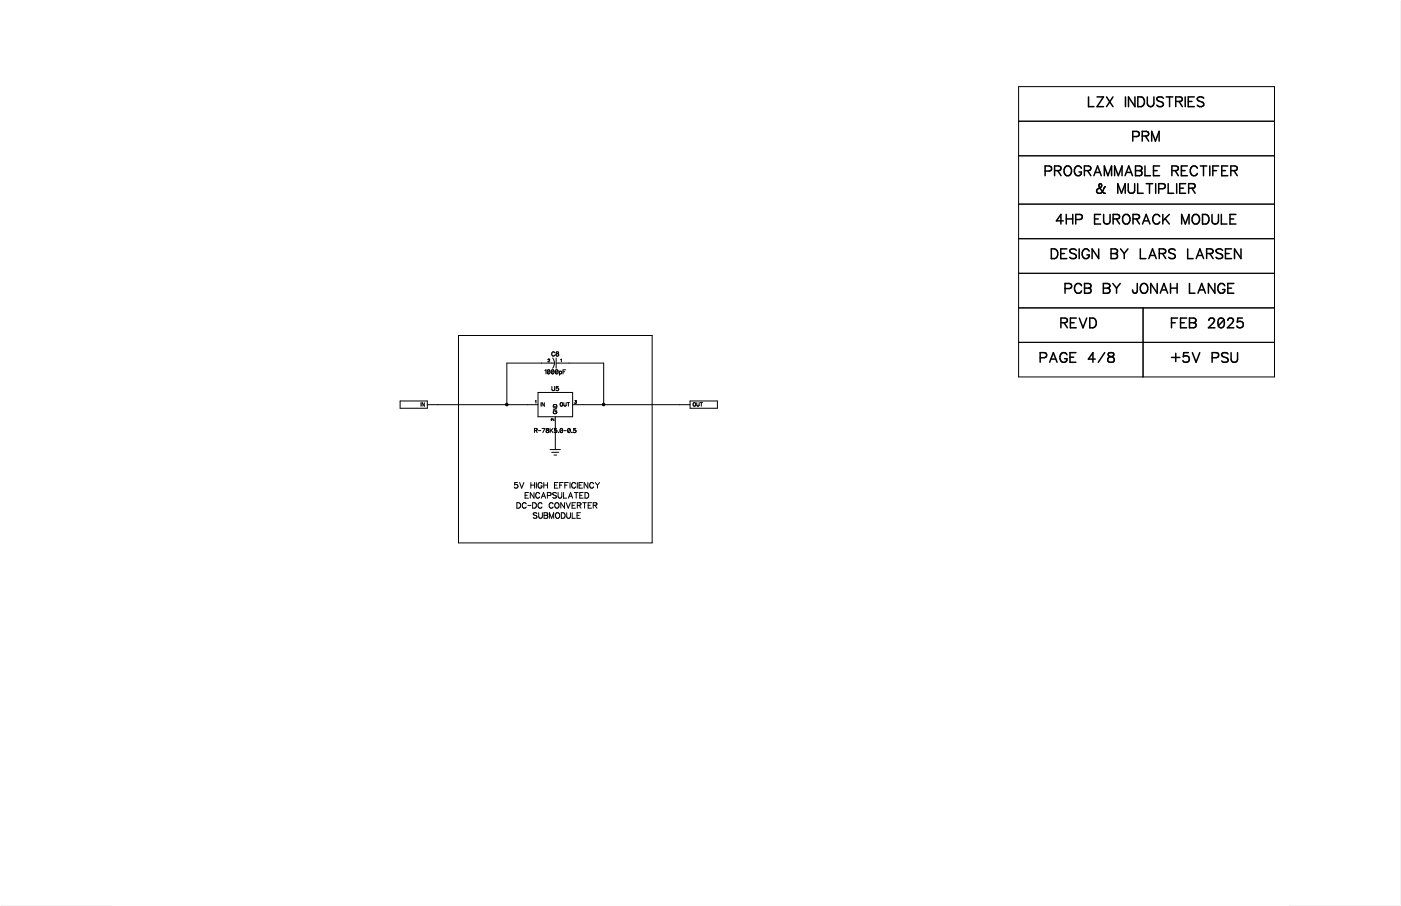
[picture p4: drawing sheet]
<svg xmlns="http://www.w3.org/2000/svg" width="432mm" height="279mm" viewBox="0 0 432 279" stroke-linecap="round" stroke-linejoin="round" font-family="sans-serif">
<g fill="#000" stroke="#000" stroke-width=".31">
<path d="M0 0h431.8v279.4h-431.8z"/>
<circle cx="156.2" cy="124.8" r=".39"/>
<circle cx="186" cy="124.8" r=".39"/>
</g>
<g fill="#fff" stroke="#fff" stroke-width=".31">
<path d="M0 0h431.8v279.4h-431.8z"/>
<path d="M34.7 0h362.3v279.4h-362.3z"/>
</g>
<g fill="none" stroke="#000" stroke-width=".31">
<path d="M313.9 26.7h78.9v89.5h-78.9zM313.9 37.4h78.9M313.9 48h78.9M313.9 62.9h78.9M313.9 73.6h78.9M313.9 84.3h78.9M313.9 95h78.9M352.3 95v21.2M141.3 103.5h59.7v63.9h-59.7zM167.9 114.3l.4-.3v1.3M169 110.8l-.1 .2M169 110.8h.1"/>
<path d="M169 110.8h.3M169.3 110.8h.1M169.4 110.8l-.5 .8h.6M169.5 114.3l-.7-.2-.1 1M169.5 114.3l-.2 .9-.3 .1-.3-.2M169.5 114.3l-.8 .8M170.1 119.2v1.1l.3 .2 .5-.2v-1.1M170.4 110.4a2.61 2.61 0 0 1-.1 3.2M170.7 114.3l-.1 .9-.3 .1-.3-.2M170.7 114.3l-.6-.2-.1 1M170.7 114.3l-.7 .8M170.9 112h-14.7v12.8"/>
<path d="M171 108.8l-.1-.1a.54 .54 0 0 0-.8 .1 .54 .54 0 0 0 .1 .8 .54 .54 0 0 0 .8-.1M171.4 112h14.7v12.8M171.4 110.4v3.2M171.5 108.6l-.1 .2a.72 .72 0 0 1 .8 .9h-.8a.72 .72 0 0 1 .8-.9l-.3-.3zM172 114.3l-.2 .9-.3 .1-.3-.2M172 114.3l-.7-.2-.1 1M172 114.3l-.8 .8M172.1 119.2h-.7v.5a.47 .47 0 0 1 .7 0 .47 .47 0 0 1-.1 .7 .47 .47 0 0 1-.7-.2M172.4 114.6a.41 .41 0 0 1 .6 0 .41 .41 0 0 1 0 .6 .41 .41 0 0 1-.6-.1M172.4 114.5v1.2M172.8 110.9l.2-.2v.9M173.5 114.6h.5"/>
<path d="M174.3 114h-.8v1.3M313.9 105.6h78.9M123.3 123.7h8.4v2.2h-8.4zM129.8 124.2v1.1M130.8 124.2v1.1l-.7-1.1v1.1M131.7 124.8h34.1M156.2 124.8h.1M164.7 132.8l.8-.2v-.4l-.8-.1v1.3M165 123.7l.2-.2v.9M165.1 132.8l.5 .6M165.8 121h10.7v7.5h-10.7zM165.9 132.8h.8"/>
<path d="M166.8 124.2v1.1M167 132.1h.9l-.6 1.3M167.8 124.2v1.1l-.8-1.1v1.1M168.4 132.2v.3a.72 .72 0 0 1 .7 .8l-.5 .1a.47 .47 0 0 1-.2-.6 .47 .47 0 0 1 .6-.2v-.4zM169.5 132.1v1.3M169.5 138.6h3.2M169.9 132.7l.5 .7M170.1 139.5h2.1M170.4 132.1l-.9 .9M170.5 125.8h1.1l-1.1 .7h1.1M170.7 124.8a.58 .58 0 0 1 .7 0 .58 .58 0 0 1 .2 .6h-1.1zM170.7 129.1v.6l-.6-.5-.2 .3 .2 .2"/>
<path d="M170.8 126.8l-.2 .2a.54 .54 0 0 0 .4 .6 .54 .54 0 0 0 .6-.3l-.2-.5-.2 .3M171.2 128.5v10.1M171.5 132.1h-.6v.6a.45 .45 0 0 1 .7 0 .45 .45 0 0 1-.1 .7 .45 .45 0 0 1-.7-.2M172.1 133.3h.1M172.9 124.2a.55 .55 0 0 1 .6 .5 .55 .55 0 0 1-.6 .6l-.3-.5zM173.4 132.4l-.3-.3-.3 .1-.2 1M173.4 132.4l-.1 .9-.3 .1-.4-.2M173.4 132.4l-.8 .8M173.8 124.2v.9l.3 .2 .4-.2v-.9M173.8 132.8h.7M174.8 124.2h.8M175.2 124.2v1.1"/>
<path d="M175.7 132.4l-.1 .9-.3 .1-.3-.2M175.7 132.4l-.3-.3-.3 .1-.1 1M175.7 132.4l-.7 .8M176.2 133.3h.1M176.5 124.8h36.2M177.2 123.5h.4l-.2 .4a.3 .3 0 0 1 .3 .2 .3 .3 0 0 1-.3 .4 .3 .3 0 0 1-.3-.3M177.5 132.1h-.7v.6a.45 .45 0 0 1 .7 0 .45 .45 0 0 1-.2 .7 .45 .45 0 0 1-.6-.2M212.7 123.7h8.4v2.2h-8.4zM213.9 124.2a.55 .55 0 0 1 .5 .5 .55 .55 0 0 1-.5 .6l-.3-.5zM214.8 124.2v.9l.3 .2 .3-.2 .1-.9M215.8 124.2h.7M216.2 124.2v1.1"/>
<path d="M159.3 155h.6a.89 .89 0 0 1 .6 .9 .89 .89 0 0 1-.6 .8h-.6zM159.5 148.8h-.8l-.1 .7a.61 .61 0 0 1 .9 0 .61 .61 0 0 1-.1 .9 .61 .61 0 0 1-.9-.2M160.1 148.8l.7 1.7 .7-1.7M161.8 152.7h.7M162.2 155.4a.64 .64 0 0 0-.7-.4 .64 .64 0 0 0-.5 .7v.4a.64 .64 0 0 0 .5 .6 .64 .64 0 0 0 .7-.4M162.7 155.9h1M162.9 151.9h-1.1v1.7h1.1M163.6 148.8v1.7M163.6 149.6h1.2M164.2 155h.6a.91 .91 0 0 1 .5 .9 .91 .91 0 0 1-.5 .8h-.6zM164.6 151.9v1.7l-1.2-1.7v1.7M164.8 148.8v1.7"/>
<path d="M165.3 148.8v1.7M165.5 158.4l-.4-.3-.8 .3 .1 .3 1.1 .6-.4 .6-.8-.3M166 158.1v1.2l.5 .6 .6-.3 .1-1.5M166.3 152.3a.69 .69 0 0 0-.9-.3 .69 .69 0 0 0-.3 1 .63 .63 0 0 0 .5 .6 .63 .63 0 0 0 .7-.4M166.8 153.6l.7-1.7 .6 1.7M167 149.2a.63 .63 0 0 0-.7-.4 .63 .63 0 0 0-.5 .6v.5a.62 .62 0 0 0 .6 .6 .62 .62 0 0 0 .6-.6h-.3M167 155.4a.64 .64 0 0 0-.7-.4 .64 .64 0 0 0-.5 .7v.4a.64 .64 0 0 0 .5 .6 .64 .64 0 0 0 .7-.4M167.1 153h.8M167.6 149.6h1.1M167.6 148.8v1.7M167.7 158.1l1 .2 .1 .3-.4 .3 .4 .4-.1 .5-1 .1zM167.7 158.9h.7"/>
<path d="M168.7 152.8l1-.1 .1-.6-1.1-.2v1.7M168.7 148.8v1.7M169.3 159.9v-1.8l.7 1.8 .6-1.8v1.8M170.5 155.4a.64 .64 0 0 0-.7-.4 .64 .64 0 0 0-.6 .7v.4a.64 .64 0 0 0 .6 .6 .64 .64 0 0 0 .7-.4M170.7 140.3h.9M170.9 149.6h.7M171.2 155.3l.1-.2a.79 .79 0 0 1 1 .8 .79 .79 0 0 1-1 .7l-.3-.5zM171.5 158.2a.82 .82 0 0 1 1 .8 .82 .82 0 0 1-1 .8l-.3-.6zM171.5 152.1l-.4-.2-.8 .2 .2 .5 1 .5v.3l-.4 .2-.8-.2M172 148.8h-1.1v1.7h1.1M172 151.9v1.2l.5 .5 .6-.2v-1.5M172.5 149.6h.6"/>
<path d="M173 158.1a.93 .93 0 0 1 1.1 .5 .93 .93 0 0 1-.3 1.2l-.8 .1zM173.6 148.8h-1.1v1.7M173.7 151.9v1.7h1M174 155v1.7l-1.2-1.7v1.7M174.1 149.6h.7M174.5 155l.6 1.7 .7-1.7M174.7 158.1v1.2l.5 .6 .5-.3 .1-1.5M175.1 148.8h-1v1.7M175.2 153.6l.7-1.7 .6 1.7M175.4 153h.8M175.7 148.8v1.7M176.3 155.8h.7"/>
<path d="M176.4 158.1v1.8h.9M177 151.9h1.2M177.4 155h-1.1v1.7h1.1M177.4 149.2a.63 .63 0 0 0-.7-.4 .63 .63 0 0 0-.5 .6v.5a.63 .63 0 0 0 .5 .6 .63 .63 0 0 0 .7-.4M177.6 151.9v1.7M177.8 158.9h.7M177.9 148.8v1.7M177.9 155.8l1-.1 .2-.4-.5-.3h-.7v1.7M178.5 149.6h.6M178.5 155.8l.6 .9M178.7 152.7h.7M178.9 158.1h-1.1v1.8h1.1"/>
<path d="M179.5 148.8h-1v1.7h1M179.6 155h1.1M179.7 151.9h-1v1.7h1M180.2 155v1.7M180.3 151.9a.93 .93 0 0 1 1.1 .5 .93 .93 0 0 1-.3 1.1l-.8 .1zM181.2 148.8v1.7l-1.2-1.7v1.7M181.3 155.8h.6M182.3 155h-1v1.7h1M182.8 155.8l1-.1 .2-.4-.4-.3h-.8v1.7M183 149.2a.63 .63 0 0 0-.7-.4 .63 .63 0 0 0-.6 .6v.5a.63 .63 0 0 0 .5 .6 .63 .63 0 0 0 .8-.4M183.4 155.8l.6 .9M183.5 148.8l.6 .8"/>
<path d="M184.1 149.6v.9M184.8 148.8l-.7 .8"/>
</g>
<g fill="none" stroke="#000" stroke-width=".47">
<path d="M335.5 29.9v3h1.7M338.1 29.9h2l-2 3h2M341 29.9l2 3M343 29.9l-2 3M346.9 29.9v3M349.8 29.9v3l-2-3v3M350.7 29.9h1a1.6 1.6 0 0 1 1.1 1.5 1.6 1.6 0 0 1-1.1 1.5h-1zM353.6 29.9v2.1a1.02 1.02 0 0 0 1 .9 1.02 1.02 0 0 0 1-.9v-2.1M358.6 30.3a1.15 1.15 0 0 0-2.1 .3l.3 .4 1.5 .6 .3 .8a1.28 1.28 0 0 1-2.1 0M359.5 29.9h2M360.5 29.9v3M362.4 31.3l1.7-.1a.68 .68 0 0 0 0-1.2l-1.7-.1v3"/>
<path d="M363.4 31.3l1 1.6M365.3 29.9v3M366.2 31.3h1.2M368.1 29.9h-1.9v3h1.9M371 30.3a1.12 1.12 0 0 0-1.1-.5 1.12 1.12 0 0 0-.9 .8l.3 .4 1.1 .5a.71 .71 0 0 1 .6 .5 .71 .71 0 0 1-.3 .7 1.27 1.27 0 0 1-1.7-.3M322.1 52.7l1.7-.1a.8 .8 0 0 0 .3-.8 .8 .8 0 0 0-.7-.6h-1.3v3M325 52.6l1.7-.1 .3-.5-.1-.5-.6-.3h-1.3v3M326 52.6l1 1.6M328.3 51.6a1.11 1.11 0 0 1 1.2-.4 1.11 1.11 0 0 1 .7 1.1v.7a1.14 1.14 0 0 1-1.1 1.2 1.14 1.14 0 0 1-1.1-1.2zM333.3 51.9a1.11 1.11 0 0 0-1.3-.7 1.11 1.11 0 0 0-.9 1.1v.7a1.08 1.08 0 0 0 1.1 1.2 1.08 1.08 0 0 0 1.1-1.2h-.7M334.2 52.6l1.7-.1 .3-.5-.1-.5-.6-.3h-1.3v3M335.2 52.6l1 1.6"/>
<path d="M337.1 54.2l1.2-3 1.1 3M337.6 53.2h1.4M340.4 54.2v-3l1.1 3 1.1-3v3M340.7 57.6l-.3 .2-.4 1a1.07 1.07 0 0 1-.9 .8 1.07 1.07 0 0 1-1.1-.5l.1-.6 1.3-.9a.6 .6 0 0 0-.3-1l-.3 .2a1.18 1.18 0 0 0 .3 1.4l1 1.3 .6 .1M343.5 54.2v-3l1.2 3 1.1-3v3M344.5 59.6v-3l1.2 3 1.1-3v3M346.8 54.2l1.1-3 1.1 3M347.2 53.2h1.4M347.7 56.6v2.2a1.01 1.01 0 0 0 1 .8 1.01 1.01 0 0 0 1-.8v-2.2M349.1 42.1l1.7-.1a.8 .8 0 0 0 .3-.9 .8 .8 0 0 0-.7-.6h-1.3v3M350 51.2h1.2l.6 .3v.8l-.6 .3 .5 .1a.79 .79 0 0 1 .3 .9 .79 .79 0 0 1-.8 .6h-1.2zM350 52.6h1.2"/>
<path d="M350.6 56.6v3h1.7M352 42l1.7-.2 .3-.4-.1-.6-.6-.3h-1.3v3M352.9 51.2v3h1.7M353 42l1 1.5M353.3 56.6h2M354.3 56.6v3M355 43.5v-3l1.1 3 1.2-3v3M355.5 52.6h1.2M356.2 56.6v3M357.1 58.2l1.7-.2a.77 .77 0 0 0 .3-.8 .77 .77 0 0 0-.7-.6h-1.3v3M357.4 51.2h-1.9v3h1.9M360 56.6v3h1.7"/>
<path d="M361.2 52.6l1.7-.1 .3-.5-.1-.5-.6-.3h-1.3v3M362.2 52.6l1 1.6M362.7 56.6v3M363.6 58h1.1M364.1 52.6h1.2M365.4 56.6h-1.8v3h1.8M366 51.2h-1.9v3h1.9M366.4 58l1.7-.1 .2-.4-.1-.6-.5-.3h-1.3v3M367.4 58l.9 1.6M369 51.9a1.11 1.11 0 0 0-1.2-.7 1.11 1.11 0 0 0-.9 1.1v.7a1.11 1.11 0 0 0 .9 1.2 1.11 1.11 0 0 0 1.2-.7M370 51.2h1.9M370.9 51.2v3"/>
<path d="M372.9 51.2v3M373.8 52.6h1.1M375.6 51.2h-1.8v3M376.6 52.6h1.1M378.4 51.2h-1.8v3h1.8M379.3 52.6l1.7-.1 .3-.5-.1-.5-.6-.3h-1.3v3M380.3 52.6l1 1.6M324 76.8h1a1.6 1.6 0 0 1 1.1 1.5 1.6 1.6 0 0 1-1.1 1.5h-1zM326.9 78.2h1.2M327.7 68.1h-2.1l1.4-2v3M328.6 66.1v3M328.6 67.5h2"/>
<path d="M328.8 76.8h-1.9v3h1.9M330.6 66.1v3M331.6 67.7l1.6-.2a.77 .77 0 0 0 .3-.8 .77 .77 0 0 0-.7-.6h-1.2v3M331.7 77.2a1.13 1.13 0 0 0-1.1-.5 1.13 1.13 0 0 0-.9 .8l.3 .4 1.4 .6 .3 .8a1.36 1.36 0 0 1-2 0M332.6 76.8v3M335.7 77.5a1.11 1.11 0 0 0-1.3-.8 1.11 1.11 0 0 0-.9 1.2 1.32 1.32 0 0 0 .3 1.4 1.32 1.32 0 0 0 1.4 .3l.5-.6v-.4h-.7M337.4 67.5h1.1M338.6 76.8v3l-2-3v3M339.2 66.1h-1.8v3h1.8M340.1 66.1v2.1a1.01 1.01 0 0 0 1 .9 1.01 1.01 0 0 0 1-.9v-2.1M342.4 76.8h1.3l.6 .2v.9l-.6 .3a.78 .78 0 0 1 .7 .8 .78 .78 0 0 1-.7 .8h-1.3zM342.4 78.2h1.3"/>
<path d="M343.1 67.5l1.7-.1 .3-.4-.2-.6-.6-.3h-1.2v3M344 67.5l1.1 1.6M345.4 76.8l1.1 1.4M346.5 78.2v1.6M346.5 66.3a1.43 1.43 0 0 1 1.7 .6 1.43 1.43 0 0 1-.2 1.8 1.1 1.1 0 0 1-1.3 .4 1.1 1.1 0 0 1-.7-1.1 1.74 1.74 0 0 1 .5-1.7zM347.6 76.8l-1.1 1.4M349.2 67.5l1.7-.1a.68 .68 0 0 0 0-1.1l-1.7-.2v3M350.2 67.5l1 1.6M351.5 76.8v3h1.7M352.1 69.1l1.2-3 1.1 3M352.6 68.1h1.3M354.1 79.8l1.1-3 1.2 3"/>
<path d="M354.5 78.8h1.4M357.3 78.2l1.7-.1 .3-.5-.1-.6-.6-.2h-1.3v3M357.5 66.8a1.12 1.12 0 0 0-1.3-.7 1.12 1.12 0 0 0-.9 1.2 1.32 1.32 0 0 0 .3 1.4 1.32 1.32 0 0 0 1.4 .3l.5-.6M358.3 78.2l1 1.6M358.4 66.1v3M359.1 67.4l1.3 1.7M360.4 66.1l-2 2M362.2 77.2a1.11 1.11 0 0 0-1.1-.5 1.11 1.11 0 0 0-.9 .8l.3 .4 1.2 .4a.76 .76 0 0 1 .2 1.3 1.44 1.44 0 0 1-1.7-.3M364.2 69.1v-3l1.1 3 1.2-3v3M366.1 76.8v3h1.6M368 66.3a1.43 1.43 0 0 1 1.7 .6 1.43 1.43 0 0 1-.3 1.8 1.1 1.1 0 0 1-1.2 .4 1.1 1.1 0 0 1-.8-1.1 1.74 1.74 0 0 1 .6-1.7zM368.7 79.8l1.1-3 1.2 3"/>
<path d="M369.1 78.8h1.4M370.6 66.1h1a1.57 1.57 0 0 1 1.1 1.5 1.57 1.57 0 0 1-1.1 1.5h-1zM371.9 78.2l1.7-.1a.68 .68 0 0 0 0-1.2l-1.7-.1v3M372.9 78.2l1 1.6M373.5 66.1v2.1a1.01 1.01 0 0 0 1 .9 1.01 1.01 0 0 0 1-.9v-2.1M376.4 66.1v3h1.8M376.8 77.2a1.13 1.13 0 0 0-1.1-.5 1.13 1.13 0 0 0-.9 .8l.3 .4 1.4 .6 .3 .8a1.36 1.36 0 0 1-2 0M377.7 78.2h1.1M379.1 67.5h1.1M379.6 76.8h-1.9v3h1.9M380.9 66.1h-1.8v3h1.8M382.5 76.8v3l-2-3v3"/>
<path d="M327 99.5l1.7-.1 .3-.5-.2-.5-.5-.3h-1.3v3M328 99.5l1 1.6M328.3 89h1.3a.78 .78 0 0 0 .7-.8 .78 .78 0 0 0-.7-.8h-1.3v3M329.9 99.5h1.1M331.7 98.1h-1.8v3h1.8M332.7 98.1l1.1 3 1.1-3M333.3 88.1a1.11 1.11 0 0 0-1.2-.7 1.11 1.11 0 0 0-.9 1.2v.7a1.11 1.11 0 0 0 .9 1.1 1.11 1.11 0 0 0 1.2-.7M334.3 87.4h1.2l.6 .3v.9l-.6 .3 .5 .1a.79 .79 0 0 1 .3 .9 .79 .79 0 0 1-.8 .5h-1.2zM334.3 88.9h1.2M335.9 98.1h.9a1.6 1.6 0 0 1 1.1 1.5 1.6 1.6 0 0 1-1.1 1.5h-.9zM340.1 87.4l1.7 .2a.64 .64 0 0 1 0 1.1l-.4 .2a.79 .79 0 0 1 .7 .5 .79 .79 0 0 1-.3 .9l-1.7 .1zM340.1 88.9h1.3"/>
<path d="M343 87.4l1.1 1.5M344.1 88.9v1.5M345.3 87.4l-1.2 1.5M350.5 87.4l-.1 2.7-.4 .3-.6-.1-.3-.9M351.7 87.8l.3-.2a1.43 1.43 0 0 1 1.7 .6 1.43 1.43 0 0 1-.3 1.8 1.1 1.1 0 0 1-1.2 .4 1.1 1.1 0 0 1-.7-1.1zM356.7 87.4v3l-2-3v3M357.6 90.4l1.1-3 1.2 3M358 89.4h1.5M360.8 88.9h2M360.8 87.4v3M361.1 99.5h1.1M362.8 87.4v3"/>
<path d="M362.9 98.1h-1.8v3M363.9 99.5h1.1M365.7 98.1h-1.8v3h1.8M366.6 99.5h1.3M366.6 98.1l1.7 .1a.68 .68 0 0 1 0 1.2l-.4 .1a.78 .78 0 0 1 .8 .8 .78 .78 0 0 1-.8 .8h-1.3zM366.6 87.4v3h1.7M369.2 90.4l1.2-3 1.1 3M369.7 89.4h1.4M372.6 98.8l.6-.7 .8 .1a.66 .66 0 0 1 .1 1l-1.7 1.9h2M374.4 87.4v3l-2-3v3M377.2 98.6a.95 .95 0 0 0-.8-.5 .95 .95 0 0 0-.9 .5v1.9M377.2 98.6a2.03 2.03 0 0 1-.7 2.5l-.7-.2-.3-.4"/>
<path d="M377.2 98.6l-1.7 1.9M377.5 88.1a1.05 1.05 0 0 0-1.6-.5 1.75 1.75 0 0 0 .3 2.8 1.02 1.02 0 0 0 1.3-.7v-.4h-.7M378.4 98.8l.6-.7 .9 .1a.66 .66 0 0 1 .1 1l-1.7 1.9h2M378.4 88.9h1.2M380.3 87.4h-1.9v3h1.9M382.9 98.1h-1.4l-.2 1.3a1.06 1.06 0 0 1 1.6-.1 1.06 1.06 0 0 1-.1 1.6 1.06 1.06 0 0 1-1.6-.4M320.6 110.3h1.3a.78 .78 0 0 0 .7-.8 .78 .78 0 0 0-.7-.7h-1.3v2.9M323.5 111.7l1.2-2.9 1.1 2.9M323.9 110.7h1.4M328.8 109.4a1.12 1.12 0 0 0-1.2-.6 1.12 1.12 0 0 0-.9 1.1 1.32 1.32 0 0 0 .3 1.4 1.32 1.32 0 0 0 1.4 .3l.4-.6v-.4h-.7M329.8 110.2h1.1M331.6 108.8h-1.8v2.9h1.8"/>
<path d="M337.6 110.7h-2.2l1.4-1.9v2.9M340.5 108.8l-2 2.9M341.7 108.9a.59 .59 0 0 0-.2 .6 .59 .59 0 0 0 .5 .4 1.07 1.07 0 0 1 1.2 .4 1.07 1.07 0 0 1 0 1.3h-1.5a.89 .89 0 0 1-.2-1 .89 .89 0 0 1 .8-.6l.6-.1a.63 .63 0 0 0 .3-1zM361.1 110.2h2.5M362.4 109v2.5M366.3 108.8h-1.5l-.1 1.2a1.06 1.06 0 0 1 1.6 0 1.06 1.06 0 0 1-.2 1.6 1.06 1.06 0 0 1-1.5-.4M367.5 108.8l1.1 2.9 1.2-2.9M373.6 110.3l1.7-.1a.77 .77 0 0 0 .3-.9 .77 .77 0 0 0-.7-.5h-1.3v2.9M378.5 109.2a1.14 1.14 0 0 0-2 .2l.3 .5 1.4 .5 .3 .9a1.32 1.32 0 0 1-2 0M379.4 108.8v2.1a1.01 1.01 0 0 0 1 .8 1.01 1.01 0 0 0 1-.8v-2.1"/>
</g>
<g font-size="5.9">
<text x="335.3" y="33.8">LZX INDUSTRIES</text>
<text x="348.9" y="44.4">PRM</text>
<text x="321.9" y="55.1">PROGRAMMABLE RECTIFER</text>
<text x="337.7" y="60.5">&amp; MULTIPLIER</text>
<text x="325.3" y="70">4HP EURORACK MODULE</text>
<text x="323.8" y="80.7">DESIGN BY LARS LARSEN</text>
<text x="328" y="91.3">PCB BY JONAH LANGE</text>
<text x="326.7" y="102">REVD</text>
<text x="360.8" y="102">FEB 2025</text>
<text x="320.3" y="112.6">PAGE 4/8</text>
<text x="360.8" y="112.6">+5V PSU</text>
</g>
<g font-size="3.4">
<text x="158.3" y="151">5V HIGH EFFICIENCY</text>
<text x="161.7" y="154.1">ENCAPSULATED</text>
<text x="159.2" y="157.2">DC-DC CONVERTER</text>
<text x="164.2" y="160.4">SUBMODULE</text>
</g>
<g font-size="2.5">
<text x="170" y="110.2">C8</text>
<text x="167.8" y="115.7">1000pF</text>
<text x="170" y="120.9">U5</text>
<text x="164.6" y="133.8">R-78K5.0-0.5</text>
</g>
<g font-size="2.1">
<text x="129.7" y="125.6">IN</text>
<text x="166.6" y="125.6">IN</text>
<text x="172.6" y="125.6">OUT</text>
<text x="213.5" y="125.6">OUT</text>
<text x="171.9" y="127.7" transform="rotate(-90 171.9 127.7)">GND</text>
</g>
<g font-size="1.7">
<text x="168.8" y="111.9">2</text>
<text x="172.8" y="111.9">1</text>
<text x="164.9" y="124.7">1</text>
<text x="177" y="124.7">3</text>
<text x="171" y="129.8" transform="rotate(-90 171 129.8)">2</text>
</g>
</svg>
